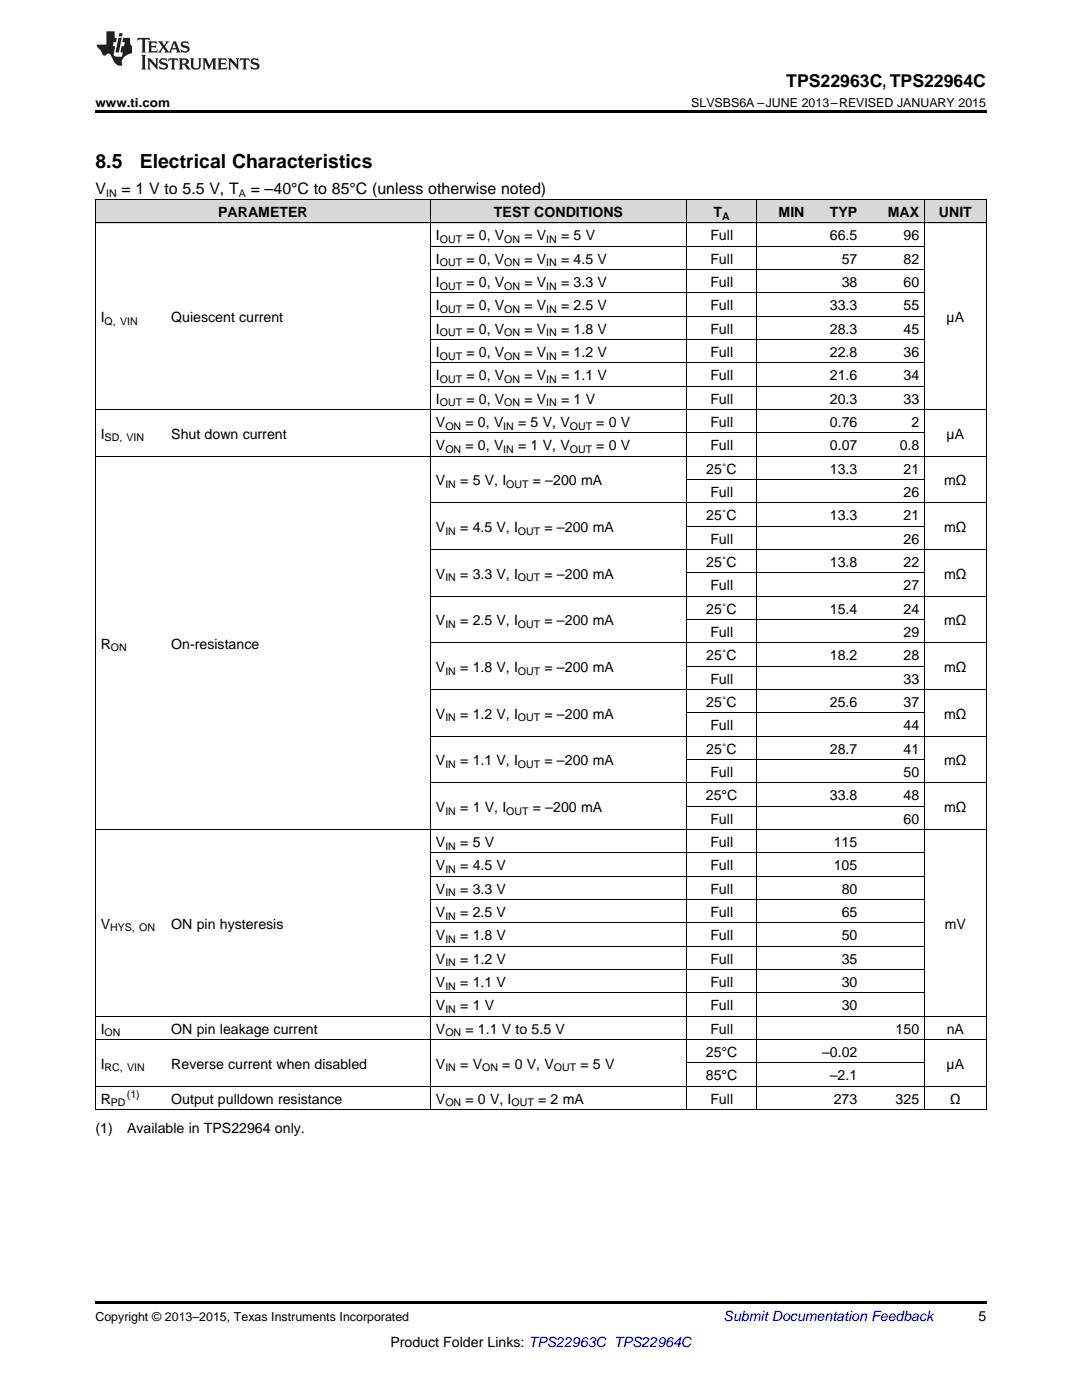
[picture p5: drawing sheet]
<svg xmlns="http://www.w3.org/2000/svg" width="216mm" height="279mm" viewBox="0 0 216 279" stroke-linecap="round" stroke-linejoin="round" font-family="sans-serif">
<g fill="#d8d8d8">
<path d="M19 39.9h14.1v4.7h-14.1z"/>
<path d="M33.1 39.9h52.8v4.7h-52.8z"/>
<path d="M85.9 39.9h51.1v4.7h-51.1z"/>
<path d="M137 39.9h14.1v4.7h-14.1z"/>
<path d="M151.1 39.9h10.5v4.7h-10.5z"/>
<path d="M161.6 39.9h10.6v4.7h-10.6z"/>
<path d="M172.2 39.9h12.3v4.7h-12.3z"/>
<path d="M184.5 39.9h12.3v4.7h-12.3z"/>
</g>
<path d="M19 22h177.8v.5h-177.8zM19 221.5h.2zM85.8 221.5h.1zM136.9 221.5h.1zM151 221.5h.1zM184.4 221.5h.1zM196.7 221.5h.1zM19 259.7h177.8v.5h-177.8z" fill="#000"/>
<g fill="none" stroke="#000" stroke-width=".2">
<path d="M19 39.8h177.8M19.1 39.9v181.6M85.9 39.9v181.6M136.9 39.9v181.6M151 39.9v181.6M184.4 39.9v181.6M196.8 39.9v181.6M19 44.5h177.8M85.9 58.5h98.6M85.9 53.8h98.6M85.9 49.2h98.6M85.9 77.1h98.6"/>
<path d="M85.9 72.4h98.6M85.9 67.8h98.6M85.9 63.1h98.6M19 91.1h177.8M19 81.8h177.8M85.9 86.4h98.6M137 95.7h47.5M85.9 119h110.9M85.9 109.7h110.9M85.9 100.4h110.9M137 114.4h47.5M137 105h47.5"/>
<path d="M85.9 137.6h110.9M85.9 128.3h110.9M137 133h47.5M137 123.7h47.5M85.9 156.3h110.9M85.9 146.9h110.9M137 151.6h47.5M137 142.3h47.5M19 165.6h177.8M85.9 179.5h98.6M85.9 174.9h98.6M85.9 170.2h98.6"/>
<path d="M137 160.9h47.5M85.9 198.2h98.6M85.9 193.5h98.6M85.9 188.9h98.6M85.9 184.2h98.6M19 216.8h177.8M19 207.5h177.8M19 202.8h177.8M137 212.1h47.5M19 221.5h177.8"/>
</g>
<g fill="#231f20">
<path d="M27.5 7.6l-.1 .5 .4-.2h.6v.1v2.1l-.2 .4h1l-.3-.4v-2.1l.1-.1h.5l.5 .2-.2-.5zM29.5 8.3l.2 .3v1.5l-.2 .4h1.8l.2-.6a1.04 1.04 0 0 1-1.3 .2v-.7h.6l.3 .2v-.6l-.3 .2h-.6v-.6l.8-.1 .4 .3-.2-.5zM31.5 8.3l.9 1.1-.9 1.1h.8l-.2-.2 .5-.7 .4 .7-.2 .2h1.5l-.1-.2 .1-.4h.9l.1 .4-.2 .2h1l-.3-.3-.7-1.9h-.5l-.9 2-.8-1 .9-1h-.8l.1 .3-.3 .5-.4-.6 .2-.2zM34.7 8.6l.4 1h-.7zM36.3 8.4a.63 .63 0 0 0-.2 .7 .63 .63 0 0 0 .6 .4l.6 .2 .1 .2a.75 .75 0 0 1-.7 .4 .75 .75 0 0 1-.6-.5l.1 .7 .1-.1a1.11 1.11 0 0 0 1.5-.6 1.13 1.13 0 0 0-1.2-.8l-.1-.4a1.04 1.04 0 0 1 1.2 .2l-.2-.5-.1 .1-.5-.2zM28.2 10.9l.2 .4v2.2l-.2 .4h1l-.3-.4v-2.2l.3-.4zM29.3 11.6l.3 .4v1.5l-.3 .4h.8l-.2-.4v-1.3l1.5 1.7v-1.9l.2-.4h-.7l.2 .4v.9l-1.1-1.3zM32 11.8a.62 .62 0 0 0-.2 .7 .62 .62 0 0 0 .6 .4l.6 .1 .1 .3a.76 .76 0 0 1-.7 .3 .76 .76 0 0 1-.6-.4l.1 .7 .1-.1a1.11 1.11 0 0 0 1.5-.6 1.13 1.13 0 0 0-1.2-.8l-.1-.4a1.04 1.04 0 0 1 1.2 .2l-.2-.6-.1 .1-.5-.1zM33.7 11.6l-.2 .6a.61 .61 0 0 1 .8-.3v1.6l-.2 .4h.9l-.2-.4v-1.6a.63 .63 0 0 1 .8 .3l-.2-.6zM35.6 11.6l.3 .4v1.5l-.3 .4h1l-.2-.2v-.8l.5 .2a.76 .76 0 0 0 1.2 .7l-1-1a.58 .58 0 0 0 .6-.5 .58 .58 0 0 0-.5-.6zM36.4 11.9h.1a.45 .45 0 0 1 .5 .1 .45 .45 0 0 1 .1 .5l-.7 .2zM37.9 11.6l.2 .2a2.17 2.17 0 0 0 .3 1.9 .99 .99 0 0 0 1.6-.6v-1.1l.2-.4h-.7l.2 .2a1.92 1.92 0 0 1-.2 1.8 .6 .6 0 0 1-.9-.5v-1.1l.2-.4zM40.4 11.6l.2 .4v1.5l-.2 .4h.7l-.2-.4v-1.4l.8 1.8 .8-1.8v1.4l-.2 .4h.9l-.2-.4v-1.5l.2-.4h-.8l-.6 1.5-.6-1.5zM43.4 11.6l.2 .4v1.5l-.2 .4h1.8l.2-.6a1.04 1.04 0 0 1-1.3 .1v-.6h.5l.4 .2v-.6l-.4 .2h-.5v-.7h.8l.3 .3-.1-.6zM45.5 11.6l.2 .4v1.5l-.2 .4h.7l-.2-.4v-1.3l1.5 1.7v-1.9l.2-.4h-.7l.2 .4v.9l-1.1-1.3zM47.9 11.6l-.1 .6a.61 .61 0 0 1 .8-.3v1.6l-.3 .4h1l-.3-.4 .1-1.6a.63 .63 0 0 1 .7 .3l-.1-.6zM50.2 11.8a.62 .62 0 0 0-.2 .7 .62 .62 0 0 0 .6 .4l.6 .1 .2 .3a.76 .76 0 0 1-.8 .3 .76 .76 0 0 1-.6-.4l.1 .7 .2-.1a1.11 1.11 0 0 0 1.5-.6 1.13 1.13 0 0 0-1.3-.8l-.1-.4a1.04 1.04 0 0 1 1.2 .2l-.1-.6-.2 .1-.5-.1z"/>
<path d="M21.2 6.3v2.6h-1.9l.1 .4 .7 .9a.91 .91 0 0 0 1 .8 .56 .56 0 0 1 .5-.3 .56 .56 0 0 1 .5 .3l.4 .8a1.53 1.53 0 0 0 1.9 1.2 1.54 1.54 0 0 1 1-2.1l.9-.3v-1.4a1.52 1.52 0 0 1-.3-1.6h-1.4l-.2 .8h.5l-.2 .8h-.4l-.2 1v.2l.4 .1-.2 .8a1.93 1.93 0 0 1-1.6-.3l.3-1.8h-.5l.2-.8h.4l.2-.8h-.4v-1.3zM23.6 7.6l-.6 2.9h.7l.6-2.9zM23.8 6.6l-.1 .7h.6l.2-.7z"/>
</g>
<g font-size="3.9">
<text x="19" y="33.5">8.5</text>
<text x="27.9" y="33.5">Electrical Characteristics</text>
</g>
<text font-size="3.5" x="156.9" y="17.3">TPS22963C, TPS22964C</text>
<g font-size="3.2">
<text x="19" y="38.6">V</text>
<text x="24.2" y="38.6">= 1 V to 5.5 V, T</text>
<text x="50" y="38.6">= –40°C to 85°C (unless otherwise noted)</text>
</g>
<g font-size="2.8">
<text x="43.5" y="43.3">PARAMETER</text>
<text x="87" y="47.9">I</text>
<text x="93.1" y="47.9">= 0, V</text>
<text x="98.6" y="43.3">TEST CONDITIONS</text>
<text x="104.6" y="47.9">= V</text>
<text x="112" y="47.9">= 5 V</text>
<text x="141.7" y="47.9">Full</text>
<text x="142.4" y="43.3">T</text>
<text x="155.4" y="43.3">MIN</text>
<text x="165.6" y="43.3">TYP</text>
<text x="165.6" y="47.9">66.5</text>
<text x="177.2" y="43.3">MAX</text>
<text x="180.3" y="47.9">96</text>
<text x="187.4" y="43.3">UNIT</text>
<text x="87" y="52.6">I</text>
<text x="93.1" y="52.6">= 0, V</text>
<text x="104.6" y="52.6">= V</text>
<text x="112" y="52.6">= 4.5 V</text>
<text x="141.7" y="52.6">Full</text>
<text x="168" y="52.6">57</text>
<text x="180.3" y="52.6">82</text>
<text x="87" y="57.3">I</text>
<text x="93.1" y="57.3">= 0, V</text>
<text x="104.6" y="57.3">= V</text>
<text x="112" y="57.3">= 3.3 V</text>
<text x="141.7" y="57.3">Full</text>
<text x="168" y="57.3">38</text>
<text x="180.3" y="57.3">60</text>
<text x="20.1" y="64.2">I</text>
<text x="34.2" y="64.2">Quiescent current</text>
<text x="87" y="61.9">I</text>
<text x="93.1" y="61.9">= 0, V</text>
<text x="104.6" y="61.9">= V</text>
<text x="112" y="61.9">= 2.5 V</text>
<text x="141.7" y="61.9">Full</text>
<text x="165.6" y="61.9">33.3</text>
<text x="180.3" y="61.9">55</text>
<text x="188.9" y="64.2">µA</text>
<text x="87" y="66.6">I</text>
<text x="87" y="71.2">I</text>
<text x="93.1" y="66.6">= 0, V</text>
<text x="93.1" y="71.2">= 0, V</text>
<text x="104.6" y="66.6">= V</text>
<text x="104.6" y="71.2">= V</text>
<text x="112" y="66.6">= 1.8 V</text>
<text x="112" y="71.2">= 1.2 V</text>
<text x="141.7" y="66.6">Full</text>
<text x="141.7" y="71.2">Full</text>
<text x="165.6" y="66.6">28.3</text>
<text x="165.6" y="71.2">22.8</text>
<text x="180.3" y="66.6">45</text>
<text x="180.3" y="71.2">36</text>
<text x="87" y="75.9">I</text>
<text x="93.1" y="75.9">= 0, V</text>
<text x="104.6" y="75.9">= V</text>
<text x="112" y="75.9">= 1.1 V</text>
<text x="141.7" y="75.9">Full</text>
<text x="165.6" y="75.9">21.6</text>
<text x="180.3" y="75.9">34</text>
<text x="87" y="80.5">I</text>
<text x="93.1" y="80.5">= 0, V</text>
<text x="104.6" y="80.5">= V</text>
<text x="112" y="80.5">= 1 V</text>
<text x="141.7" y="80.5">Full</text>
<text x="165.6" y="80.5">20.3</text>
<text x="180.3" y="80.5">33</text>
<text x="20.1" y="87.5">I</text>
<text x="34.2" y="87.5">Shut down current</text>
<text x="87" y="85.2">V</text>
<text x="87" y="89.9">V</text>
<text x="92.9" y="85.2">= 0, V</text>
<text x="92.9" y="89.9">= 0, V</text>
<text x="103.4" y="85.2">= 5 V, V</text>
<text x="103.4" y="89.9">= 1 V, V</text>
<text x="119" y="85.2">= 0 V</text>
<text x="119" y="89.9">= 0 V</text>
<text x="141.7" y="85.2">Full</text>
<text x="141.7" y="89.9">Full</text>
<text x="165.6" y="85.2">0.76</text>
<text x="165.6" y="89.9">0.07</text>
<text x="179.5" y="89.9">0.8</text>
<text x="181.9" y="85.2">2</text>
<text x="188.9" y="87.5">µA</text>
<text x="140.9" y="94.5">25˚C</text>
<text x="165.6" y="94.5">13.3</text>
<text x="180.3" y="94.5">21</text>
<text x="87" y="96.8">V</text>
<text x="91.8" y="96.8">= 5 V, I</text>
<text x="106.3" y="96.8">= –200 mA</text>
<text x="141.7" y="99.2">Full</text>
<text x="180.3" y="99.2">26</text>
<text x="188.4" y="96.8">mΩ</text>
<text x="87" y="106.2">V</text>
<text x="91.8" y="106.2">= 4.5 V, I</text>
<text x="108.7" y="106.2">= –200 mA</text>
<text x="140.9" y="103.8">25˚C</text>
<text x="165.6" y="103.8">13.3</text>
<text x="180.3" y="103.8">21</text>
<text x="188.4" y="106.2">mΩ</text>
<text x="140.9" y="113.1">25˚C</text>
<text x="141.7" y="108.5">Full</text>
<text x="165.6" y="113.1">13.8</text>
<text x="180.3" y="108.5">26</text>
<text x="180.3" y="113.1">22</text>
<text x="87" y="115.5">V</text>
<text x="91.8" y="115.5">= 3.3 V, I</text>
<text x="108.7" y="115.5">= –200 mA</text>
<text x="141.7" y="117.8">Full</text>
<text x="180.3" y="117.8">27</text>
<text x="188.4" y="115.5">mΩ</text>
<text x="87" y="124.8">V</text>
<text x="91.8" y="124.8">= 2.5 V, I</text>
<text x="108.7" y="124.8">= –200 mA</text>
<text x="140.9" y="122.4">25˚C</text>
<text x="165.6" y="122.4">15.4</text>
<text x="180.3" y="122.4">24</text>
<text x="188.4" y="124.8">mΩ</text>
<text x="20.1" y="129.4">R</text>
<text x="34.2" y="129.4">On-resistance</text>
<text x="140.9" y="131.8">25˚C</text>
<text x="141.7" y="127.1">Full</text>
<text x="165.6" y="131.8">18.2</text>
<text x="180.3" y="127.1">29</text>
<text x="180.3" y="131.8">28</text>
<text x="87" y="134.1">V</text>
<text x="91.8" y="134.1">= 1.8 V, I</text>
<text x="108.7" y="134.1">= –200 mA</text>
<text x="141.7" y="136.4">Full</text>
<text x="180.3" y="136.4">33</text>
<text x="188.4" y="134.1">mΩ</text>
<text x="87" y="143.4">V</text>
<text x="91.8" y="143.4">= 1.2 V, I</text>
<text x="108.7" y="143.4">= –200 mA</text>
<text x="140.9" y="141.1">25˚C</text>
<text x="165.6" y="141.1">25.6</text>
<text x="180.3" y="141.1">37</text>
<text x="188.4" y="143.4">mΩ</text>
<text x="141.7" y="145.7">Full</text>
<text x="180.3" y="145.7">44</text>
<text x="87" y="152.7">V</text>
<text x="91.8" y="152.7">= 1.1 V, I</text>
<text x="108.7" y="152.7">= –200 mA</text>
<text x="140.9" y="150.4">25˚C</text>
<text x="141.7" y="155">Full</text>
<text x="165.6" y="150.4">28.7</text>
<text x="180.3" y="150.4">41</text>
<text x="180.3" y="155">50</text>
<text x="188.4" y="152.7">mΩ</text>
<text x="140.9" y="159.7">25°C</text>
<text x="165.6" y="159.7">33.8</text>
<text x="180.3" y="159.7">48</text>
<text x="87" y="162">V</text>
<text x="91.8" y="162">= 1 V, I</text>
<text x="106.3" y="162">= –200 mA</text>
<text x="141.7" y="164.4">Full</text>
<text x="180.3" y="164.4">60</text>
<text x="188.4" y="162">mΩ</text>
<text x="87" y="169">V</text>
<text x="87" y="173.7">V</text>
<text x="91.8" y="169">= 5 V</text>
<text x="91.8" y="173.7">= 4.5 V</text>
<text x="141.7" y="169">Full</text>
<text x="141.7" y="173.7">Full</text>
<text x="166.4" y="169">115</text>
<text x="166.4" y="173.7">105</text>
<text x="87" y="178.3">V</text>
<text x="91.8" y="178.3">= 3.3 V</text>
<text x="141.7" y="178.3">Full</text>
<text x="168" y="178.3">80</text>
<text x="20.1" y="185.3">V</text>
<text x="34.2" y="185.3">ON pin hysteresis</text>
<text x="87" y="183">V</text>
<text x="91.8" y="183">= 2.5 V</text>
<text x="141.7" y="183">Full</text>
<text x="168" y="183">65</text>
<text x="188.5" y="185.3">mV</text>
<text x="87" y="187.6">V</text>
<text x="91.8" y="187.6">= 1.8 V</text>
<text x="141.7" y="187.6">Full</text>
<text x="168" y="187.6">50</text>
<text x="87" y="192.3">V</text>
<text x="87" y="197">V</text>
<text x="91.8" y="192.3">= 1.2 V</text>
<text x="91.8" y="197">= 1.1 V</text>
<text x="141.7" y="192.3">Full</text>
<text x="141.7" y="197">Full</text>
<text x="168" y="192.3">35</text>
<text x="168" y="197">30</text>
<text x="87" y="201.6">V</text>
<text x="91.8" y="201.6">= 1 V</text>
<text x="141.7" y="201.6">Full</text>
<text x="168" y="201.6">30</text>
<text x="20.1" y="206.3">I</text>
<text x="34.2" y="206.3">ON pin leakage current</text>
<text x="87" y="206.3">V</text>
<text x="92.9" y="206.3">= 1.1 V to 5.5 V</text>
<text x="141.7" y="206.3">Full</text>
<text x="178.7" y="206.3">150</text>
<text x="188.9" y="206.3">nA</text>
<text x="20.1" y="213.3">I</text>
<text x="34.2" y="213.3">Reverse current when disabled</text>
<text x="87" y="213.3">V</text>
<text x="91.8" y="213.3">= V</text>
<text x="100.2" y="213.3">= 0 V, V</text>
<text x="115.8" y="213.3">= 5 V</text>
<text x="140.9" y="210.9">25°C</text>
<text x="140.9" y="215.6">85°C</text>
<text x="164" y="210.9">–0.02</text>
<text x="165.6" y="215.6">–2.1</text>
<text x="188.9" y="213.3">µA</text>
<text x="20.1" y="220.2">R</text>
<text x="34.2" y="220.2">Output pulldown resistance</text>
<text x="87" y="220.2">V</text>
<text x="92.9" y="220.2">= 0 V, I</text>
<text x="107.4" y="220.2">= 2 mA</text>
<text x="141.7" y="220.2">Full</text>
<text x="166.4" y="220.2">273</text>
<text x="178.7" y="220.2">325</text>
<text x="189.5" y="220.2">Ω</text>
<text x="19" y="226.1">(1)</text>
<text x="25.4" y="226.1">Available in TPS22964 only.</text>
<text x="195.3" y="263.6">5</text>
<text x="77.9" y="268.9">Product Folder Links: TPS22963C TPS22964C</text>
</g>
<text font-size="2.8" fill="#0000c8" x="144.4" y="263.6">Submit Documentation Feedback</text>
<g font-size="2.5">
<text x="19" y="21.4">www.ti.com</text>
<text x="137.9" y="21.4">SLVSBS6A –JUNE 2013–REVISED JANUARY 2015</text>
<text x="19" y="263.6">Copyright © 2013–2015, Texas Instruments Incorporated</text>
</g>
<g font-size="2.1">
<text x="21.2" y="39.3">IN</text>
<text x="47.7" y="39.3">A</text>
<text x="144.1" y="43.9">A</text>
<text x="87.8" y="48.5">OUT</text>
<text x="87.8" y="53.2">OUT</text>
<text x="100.6" y="48.5">ON</text>
<text x="100.6" y="53.2">ON</text>
<text x="109" y="48.5">IN</text>
<text x="109" y="53.2">IN</text>
<text x="87.8" y="57.8">OUT</text>
<text x="100.6" y="57.8">ON</text>
<text x="109" y="57.8">IN</text>
<text x="20.9" y="64.8">Q, VIN</text>
<text x="87.8" y="62.5">OUT</text>
<text x="100.6" y="62.5">ON</text>
<text x="109" y="62.5">IN</text>
<text x="87.8" y="67.1">OUT</text>
<text x="87.8" y="71.8">OUT</text>
<text x="100.6" y="67.1">ON</text>
<text x="100.6" y="71.8">ON</text>
<text x="109" y="67.1">IN</text>
<text x="109" y="71.8">IN</text>
<text x="87.8" y="76.4">OUT</text>
<text x="100.6" y="76.4">ON</text>
<text x="109" y="76.4">IN</text>
<text x="87.8" y="81.1">OUT</text>
<text x="100.6" y="81.1">ON</text>
<text x="109" y="81.1">IN</text>
<text x="20.9" y="88.1">SD, VIN</text>
<text x="88.9" y="85.8">ON</text>
<text x="100.4" y="85.8">IN</text>
<text x="113.7" y="85.8">OUT</text>
<text x="88.9" y="90.4">ON</text>
<text x="100.4" y="90.4">IN</text>
<text x="113.7" y="90.4">OUT</text>
<text x="88.9" y="97.4">IN</text>
<text x="101" y="97.4">OUT</text>
<text x="88.9" y="106.7">IN</text>
<text x="103.4" y="106.7">OUT</text>
<text x="88.9" y="116">IN</text>
<text x="103.4" y="116">OUT</text>
<text x="88.9" y="125.3">IN</text>
<text x="103.4" y="125.3">OUT</text>
<text x="22.1" y="130">ON</text>
<text x="88.9" y="134.7">IN</text>
<text x="103.4" y="134.7">OUT</text>
<text x="88.9" y="144">IN</text>
<text x="103.4" y="144">OUT</text>
<text x="88.9" y="153.3">IN</text>
<text x="103.4" y="153.3">OUT</text>
<text x="88.9" y="162.6">IN</text>
<text x="101" y="162.6">OUT</text>
<text x="88.9" y="169.6">IN</text>
<text x="88.9" y="174.2">IN</text>
<text x="88.9" y="178.9">IN</text>
<text x="22" y="185.9">HYS, ON</text>
<text x="88.9" y="183.6">IN</text>
<text x="88.9" y="188.2">IN</text>
<text x="88.9" y="192.9">IN</text>
<text x="88.9" y="197.5">IN</text>
<text x="88.9" y="202.2">IN</text>
<text x="20.9" y="206.8">ON</text>
<text x="88.9" y="206.8">ON</text>
<text x="20.9" y="213.8">RC, VIN</text>
<text x="88.9" y="213.8">IN</text>
<text x="96.2" y="213.8">ON</text>
<text x="110.5" y="213.8">OUT</text>
<text x="22.1" y="220.8">PD</text>
<text x="25.3" y="219.1">(1)</text>
<text x="88.9" y="220.8">ON</text>
<text x="102.1" y="220.8">OUT</text>
</g>
</svg>
